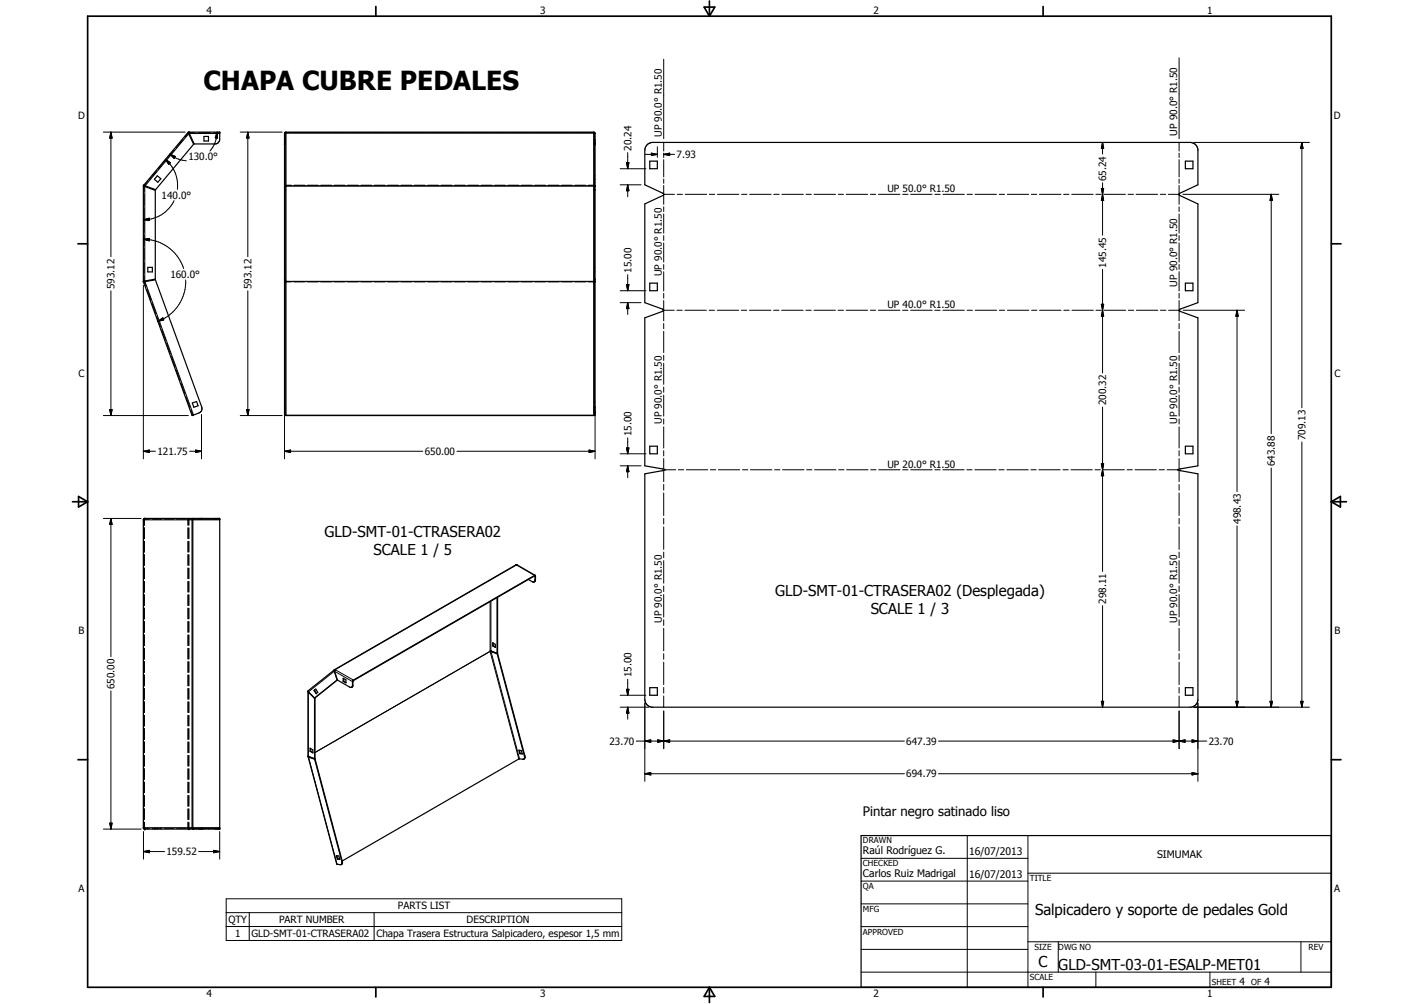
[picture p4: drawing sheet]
<svg xmlns="http://www.w3.org/2000/svg" width="594mm" height="420mm" viewBox="0 0 594 420" stroke-linecap="round" stroke-linejoin="round" font-family="sans-serif">
<g fill="none" stroke="#000" stroke-width=".51">
<path d="M78.6 55.5l13.4-.2-.1 3.7-.6 .8-1 .4h-9l-2.1-4.4M78.6 55.5l-18.4 22M78.6 55.5l.2 .3M78.6 55.5l.3 .2M78.8 55.8h.1M78.9 55.8v.1M78.9 55.7h.1M78.9 55.7v.2M78.9 55.9l2.2 4.5-16 19-4.5-1.7M79.1 55.5l-.2 .2M79.1 55.5l.1 .1M79.2 55.4v.4"/>
<path d="M79.2 55.3l-.1 .2M79.2 55.6v.2M85.4 57.1h1.9v1.9h-1.9zM119.4 55.9v117.8M119.5 55.9l-.1 .1M119.8 55.5l-.3 .4M119.8 55.5l-.4 .4M119.8 55.5h128.7M248.5 55.5v.2M248.5 55.5l.1 .1M248.5 55.7h.1M248.6 55.6l.2 .2"/>
<path d="M248.6 55.7l.1 .1M248.7 55.8l.1 .1M248.8 55.8v117.9M60 77.9h.3M60 77.9v39.8M60.1 77.9h.1M60.1 77.9v.1M60.1 78h.4M60.2 77.5l.4 .2M60.2 77.5l-.2 .4M60.2 77.5l.2 .2M60.3 77.9l.2 .1"/>
<path d="M60.3 78h.1M60.4 77.8l-.1 .1M60.5 78l4.5 1.7v37.1l-4.9 .8M60.6 77.7l-.2 .1M65.9 73.6l1.4 1.2-1.2 1.4-1.5-1.1zM119.1 60.2h.3M119.1 79.7h.3M119.1 60.4h.3M119.1 79.4h.3M119.5 77.7l.3 .2M119.5 77.7l-.1 .1M119.5 78l-.1 .1"/>
<path d="M119.8 77.9h-.4M119.8 77.9l-.3 .1M248.5 77.9h.3M248.5 77.9l.2 .1M248.7 77.7l-.2 .2M248.7 78h.1M248.7 77.7h.1M248.8 60.2h.3M248.8 79.7h.3M248.8 60.4h.3M248.8 79.4h.3M270.9 60.6l2-1h225.7a3.4 3.4 0 0 1 2.9 2.9v14.8l-7.6 3.6-.3 .4 .3 .5 7.6 3.5v41.4l-7.4 2.7-.3 .4 .3 .5 7.4 2.7v61.9l-8.4 1.6v.2l1.1 .3 7.3 1.3v94.8a3.2 3.2 0 0 1-2.9 2.9h-225.7a3.4 3.4 0 0 1-2.9-3.3v-94.4l8.4-1.6v-.2l-1.1-.3-7.3-1.3v-61.9l7.4-2.7 .3-.4-.3-.5-7.4-2.7v-41.4l7.9-3.9-.3-.5-7.6-3.6v-14.4l.2-1.3z"/>
<path d="M272 67.4h3.2v3.2h-3.2zM496.3 67.4h3.1v3.2h-3.1zM60 117.7h.3M60 117.7l.1 .2M60.1 117.7h.1M60.1 117.9v.1M60.1 117.6v.1M60.3 117.7l.1 .2M60.3 117.6v.1M60.4 117.9h.3M60.4 117.9h-.3M60.4 117.9l-.3 .1"/>
<path d="M60.7 117.9l4.4-.8 19.3 53.2a1.96 1.96 0 0 1-1.2 2.5l-2.8 1.1-20.3-56M60.7 117.9h-.1M61.9 111.9h1.9v1.9h-1.9zM119.1 117.1h.3M119.1 116.8h.3M119.4 117.7h.4M119.4 117.6h.1M119.5 117.6l.3 .1M119.8 117.7l-.4 .2M248.5 117.7l.3 .2M248.5 117.7h.2M248.8 117.1h.3"/>
<path d="M248.8 117.7h-.3M248.8 117.6h-.1M248.8 116.8h.3M272 118.5h3.2v3.2h-3.2zM496.3 118.5h3.1v3.2h-3.1zM80.5 168.7l1.8-.7 .6 1.8-1.8 .6zM119.2 173.7v.1M119.4 173.7h.1M119.5 173.7h129.2M119.5 173.7l.1 .1M248.7 173.7h.1M249.1 173.7l-129.9 .1"/>
<path d="M249.1 173.7v-117.8l-.2-.5-129.4-.1-.4 .6 .1 117.8M249.1 173.7h.1M272 186.7h3.2v3.2h-3.2zM496.3 186.7h3.1v3.2h-3.1zM60 217.6v128.8M60.1 217.3l-.1 .3M60.1 217.3v.1M60.2 217.1l-.2 .5M60.2 217.2l-.1 .1M60.2 217.1v.1M60.4 217l-.2 .1M60.5 217h31.5v130l-31.6-.1"/>
<path d="M60.5 217h-.2M60.6 217h-.2M80.8 217l-.4 .6v128.8l.6 .6M84.6 217v.3M92 217.3l-11.3 .1v129.1l11.3 .1M208.1 250.1v23.3M208.3 250v23.3l-.2 .1M221.2 242.5l2 1.1 .6-.3M223.8 243.4l-.2 .1M223.9 240.7l-76 43.9-.3 .6-.2 2.2M223.9 241l-76 43.9-.4 2.5M223.9 240.7h.1"/>
<path d="M223.9 241h.1M224 241l-.2 2.3M224 240.7l.1 .1M224.1 240.8l-7.6-4.4h-.5l-75.9 43.8M224.1 240.8l.1 1.8-.4 .8M205.2 272.5l.1 .1M205.2 272.5h.5M205.2 272.5l.3-.1 2.6 1M205.4 272.6l.2 .1M205.4 272.4v.1M205.6 272.7l2.5 .9M205.7 272.5l2.6 1"/>
<path d="M205.7 272.5l-.1 .2M206.3 269l1.1 .7v1.2l-1.1-.6zM206.5 270.2l.9 .6M206.5 270.2l-.2 .1M206.5 269.1v1.1M208.1 273.6l11.5 43.1-.2 .9M208.3 273.5l11.4 42.8 .1 .8-.4 .5-2.1-.1M208.3 273.5l-.2 .1M128.9 289.4l.2 .3M128.9 289.4l.1 27.1M129.1 289.2l-.2 .2M129.1 289.7l2.6 2.6"/>
<path d="M129.2 289.6l-.1 .1M131.6 288.9l.9 1.3M131.6 288.9l-.1 .1M131.7 292.1l9.6-7.6zM131.9 292.1l-.2 25.4v-25.2M131.9 292.1l-.2 .2M132.2 288.4l.8 1.3-.7 .6-.8-1.3M132.2 288.4l-.6 .5M132.2 288.4l-.7 .6M139.9 280.9l1.2 3.7M140 280.3l-.1 .6M140 280.3l-10.9 8.8 .1 .4 2.7 2.6"/>
<path d="M140.1 280.8l-.2 .1M140.1 280.2l.1 .2M140.2 280.2l-.1 .7 1.2 3.7 5.3 3.1 .7-.1M140.2 280.2l-.2 .1M140.2 280.5l-.1 .1M143.7 283.8l1.1 .7v1.3l-1.1-.7zM143.9 283.9v1.1M143.9 285l-.2 .1M143.9 285l.9 .6M147.4 287.4l-.1 .2M147.5 287.4l-.3 .3M272 287.8h3.2v3.2h-3.2z"/>
<path d="M496.3 287.8h3.1v3.2h-3.1zM129 316.6l.2 .2M129 316.7l12 44.9M129 316.5l2.9 1.1M129 316.5h.1M129 316.5v.1M129.2 316.8l2.5 1M129.2 316.6l.1 .1M129.3 316.7l-.1 .1M129.8 313.1l1.2 .7v1.3l-1.2-.7zM130 314.3l1 .6M130 314.3l-.2 .1"/>
<path d="M130 313.2v1.1M131.7 317.8l11.4 42.8v.9l-.3 .3-1.8-.2M131.9 317.6l11.5 43.1-.1 .7-.4 .4M131.9 317.6l-.2 .2M217.2 313.9l1.1 .2 .3 1.5-1-.2zM217.2 317.6l-73.9 42.7M217.3 317.5l-.1 .1M217.5 314l.3 1.3M217.8 315.3l.8 .1M217.8 315.3l-.2 .1M60 346.4l.2 .3M60 346.4l.2 .4"/>
<path d="M60.2 346.7v.1M60.2 346.8l.2 .1M60.2 346.8l.4 .2M60.4 346.8v.1M84.6 346.6v.4M140.8 358.1l1.1 .1 .3 1.5-1-.2zM141 358.1l.4 1.3M141.4 359.4l-.2 .1M141.4 359.4l.8 .1M360.5 349.7h196.9v63.5h-196.9zM141 361.6h.1"/>
</g>
<g fill="none" stroke="#000" stroke-width=".42">
<path d="M277.9 24.8v33.2M493.6 24.2v33.8M43.3 55.3h34.2M46.4 55.3l.5 2.5h-1zM46.4 55.3v52.1M76.7 58.3l-3 3.5M78.9 55.7l-1.5 1.7M79 56l-18.3 21.8M79.1 55.5h2.6M79.3 55.9h12.7M83 55.5h5.1M89.4 55.5h2.6"/>
<path d="M90.9 55.3l.2 2.5-1-.1zM90.9 55.3a12.3 12.3 0 0 1-3 7.9M100.6 55.3h17.5M103.8 55.3l.5 2.5h-1.1zM103.8 55.3v52.1M119.1 57.1h.3M119.1 59h.3M119.1 58.3h.3M119.1 55.9h.3M119.2 55.8l.2 .2M119.2 55.8h.1M119.8 55.3v.2"/>
<path d="M119.8 55.7h128.7v22h-128.7zM122 55.5h-2.5M123.1 55.5h4.5M128.7 55.5h4.5M134.3 55.5h4.5M139.9 55.5h4.5M145.5 55.5h4.5M151.1 55.5h4.5M156.7 55.5h4.5M162.3 55.5h4.5M167.9 55.5h4.5M173.5 55.5h4.5"/>
<path d="M179.1 55.5h4.5M184.7 55.5h4.5M190.3 55.5h4.5M195.9 55.5h4.5M201.5 55.5h4.4M207.1 55.5h4.5M212.7 55.5h4.5M218.3 55.5h4.5M223.9 55.5h4.5M229.5 55.5h4.5M235.1 55.5h4.5M240.7 55.5h4.4"/>
<path d="M246.3 55.5h2.4M248.5 55.3v.2M248.7 55.5h.1M248.8 57.1h.3M248.8 59h.3M248.8 58.3h.3M248.8 55.9h.3M249 55.8l.1 .1M249.1 55.9l-.3 .1M277.9 59.6v3.6M461.6 59.6l.5 2.5h-1zM461.6 59.6v4.9"/>
<path d="M493.6 59.6v3.6M499.8 59.6h48.4M545 59.6l.5 2.5h-1zM545 59.6v111M60.3 77.9v2.3M60.6 78.1v39.5M61.9 75.9l-1.5 1.8M65.6 71.5l-3 3.6M69.3 66.7l2.1 1.4-.8 .7zM69.3 67.1l-3 3.6M69.3 66.7a14.4 14.4 0 0 1 5 12.5M71.1 64.5l2.3 1-.5 .8z"/>
<path d="M71.1 64.5l2.8 1.8 4.1 1M73 62.7l-3 3.6M119.1 76.2h.3M119.1 74.8h.3M119.1 75.1h.3M119.1 73.6h.3M119.2 78l.2 .1M119.2 78h.1M119.3 77.6l-.2 .2h.3M119.4 77.9l-.1 .1M119.5 77.5h2.5M119.8 77.9h128.7v39.8h-128.7z"/>
<path d="M123.1 77.5h4.5M128.7 77.5h4.5M134.3 77.5h4.5M139.9 77.5h4.5M145.5 77.5h4.5M151.1 77.5h4.5M156.7 77.5h4.5M162.3 77.5h4.5M167.9 77.5h4.5M173.5 77.5h4.5M179.1 77.5h4.5M184.7 77.5h4.5"/>
<path d="M190.3 77.5h4.5M195.9 77.5h4.5M201.5 77.5h4.4M207.1 77.5h4.5M212.7 77.5h4.5M218.3 77.5h4.5M223.9 77.5h4.5M229.5 77.5h4.5M235.1 77.5h4.5M240.7 77.5h4.4M246.3 77.5h2.4M248.8 76.2h.3"/>
<path d="M248.8 74.8h.3M248.8 75.1h.3M248.8 73.6h.3M248.8 77.9l.3 .2h-.3M248.8 77.8h.3M249 77.6l.1 .1M249.1 77.7v.1M259.6 77.3h8.8M259.6 70.6h10.8M262.3 68.1h1l-.5 2.5zM262.8 77.3l.5 2.5h-1zM262.8 63.9v6.7"/>
<path d="M262.8 77.3v5M270.2 64.6h5M272.7 64.1l2.5 .5-2.5 .5zM275.2 61.4v4.4M277.9 64.6l2.5-.5v1zM277.9 64.1v1.8M277.9 66.8v7.2M277.9 74.9v1.8M277.9 77.6v3.6M277.9 64.6h4.5M461.1 78.9h1l-.5 2.4zM461.6 76.5v21.9"/>
<path d="M493.6 64.1v1.8M493.6 66.8v7.2M493.6 74.9v1.8M493.6 77.6v3.6M60 92l2.5-.7 .1 1zM60.3 81.3v4.6M60.3 87v4.6M60.3 92.7v4.5M60.3 98.4v4.5M72.9 84a14.3 14.3 0 0 1-10.4 7.8l-2.5 .2M277.9 81.4v4.1M277.9 86.5v2"/>
<path d="M277.9 89.5v8.1M277.9 98.6v2M277.9 81.3h4.5M283.5 81.3h2.2M286.8 81.3h9.1M297 81.3h2.2M300.3 81.3h9M310.5 81.3h2.2M313.9 81.3h8.9M323.9 81.3h2.3M327.3 81.3h9M337.4 81.3h2.3"/>
<path d="M340.8 81.3h9M350.9 81.3h2.2M354.3 81.3h9M364.4 81.3h2.2M367.8 81.3h9M377.9 81.3h2.2M381.2 81.3h9M391.4 81.3h2.2M394.8 81.3h8.9M404.9 81.3h2.2M408.2 81.3h9M418.3 81.3h2.3"/>
<path d="M421.7 81.3h9M431.8 81.3h2.3M435.2 81.3h9M445.3 81.3h2.2M448.7 81.3h9M458.8 81.3h2.2M461.6 81.3l.5 2.6h-1zM462.1 81.3h9.1M472.3 81.3h2.2M475.6 81.3h9M485.8 81.3h2.2M489.2 81.3h4.4"/>
<path d="M493.6 81.4v4.1M493.6 86.5v2M493.6 89.5v8.1M493.6 98.6v2M495.2 81.3h40.2M532.2 81.3l.5 2.6h-1zM532.2 81.3v100.2M60 100.1l2.6-.3-.1 1zM60 119.3v72.7M60 100.1a17.7 17.7 0 0 1 16.9 12.3M60.3 104.1v4.5M60.3 109.8v4.5"/>
<path d="M60.3 115.4v2.3M60.4 117.9l.8 2.2M60.7 117.9l20.3 55.8M77.7 117.1a17.7 17.7 0 0 1-11.6 17.4M119.1 113.8h.3M119.1 111.9h.3M119.1 117.6h.3h-.2M119.4 117.9h-.3h.2M119.5 117.9h2.5M123.1 117.9h4.5M128.7 117.9h4.5M134.3 117.9h4.5"/>
<path d="M139.9 117.9h4.5M145.5 117.9h4.5M151.1 117.9h4.5M156.7 117.9h4.5M162.3 117.9h4.5M167.9 117.9h4.5M173.5 117.9h4.5M179.1 117.9h4.5M184.7 117.9h4.5M190.3 117.9h4.5M195.9 117.9h4.5M201.5 117.9h4.4"/>
<path d="M207.1 117.9h4.5M212.7 117.9h4.5M218.3 117.9h4.5M223.9 117.9h4.5M229.5 117.9h4.5M235.1 117.9h4.5M240.7 117.9h4.4M246.3 117.9h2.4M248.8 113.8h.3M248.8 111.9h.3M248.8 117.9h.3M248.8 117.7l.3-.1z"/>
<path d="M249 117.9h.1M249.1 117.9h-.1M249.1 117.9h.1M262.3 119.1h1l-.5 2.6zM262.8 114.9v6.8M277.9 101.6v8.1M277.9 110.7v2M277.9 113.7v8.1M461.6 112.7v43.4M493.6 101.6v8.1M493.6 110.7v2M493.6 113.7v8.1"/>
<path d="M46.4 121.7v52.2M61.6 121.2l1.6 4.4M63.6 126.8l1.6 4.4M65.7 132.4l1.6 4.5M66.1 134.5l2.1-1.5 .4 .9zM67.7 138l1.6 4.5M103.8 121.7v52.2M259.6 126.7h8.8M259.6 121.7h10.8M262.8 126.7l.5 2.5h-1zM262.8 126.7v4.9M277.7 129.8h4.6"/>
<path d="M277.9 122.8v2M277.9 125.8v8.5M277.9 135.4v2.2M277.9 138.7v8.9M283.4 129.8h2.2M286.8 129.8h8.9M296.9 129.8h2.2M300.3 129.8h9M310.4 129.8h2.2M313.8 129.8h8.9M323.9 129.8h2.2M327.2 129.8h9"/>
<path d="M337.4 129.8h2.2M340.8 129.8h9M350.9 129.8h2.2M354.2 129.8h9.1M364.4 129.8h2.2M367.7 129.8h9.1M377.9 129.8h2.2M381.2 129.8h9.1M391.4 129.8h2.2M394.8 129.8h8.9M404.9 129.8h2.2M408.3 129.8h9"/>
<path d="M418.4 129.8h2.2M421.8 129.8h8.9M431.9 129.8h2.2M435.2 129.8h9M445.4 129.8h2.2M448.8 129.8h8.9M458.8 129.8h2.3M461.1 127.3h1l-.5 2.5zM461.6 129.8l.5 2.5h-1zM462.2 129.8h9M472.4 129.8h2.2M475.7 129.8h9.1"/>
<path d="M485.9 129.8h2.2M489.2 129.8h4.6M493.6 122.8v2M493.6 125.8v8.5M493.6 135.4v2.2M493.6 138.7v8.9M495.4 129.8h25.7M517.9 129.8l.5 2.5h-1zM517.9 129.8v75.9M69.7 143.6l1.7 4.4M71.7 149.1l1.7 4.6M73.8 154.8l1.6 4.5"/>
<path d="M277.9 148.7v2.2M277.9 152v8.9M493.6 148.7v2.2M493.6 152v8.9M43.3 173.9h35.6M45.9 171.4h1l-.5 2.5zM75.8 160.4l1.7 4.4M77.8 165.9l1.7 4.5M79.9 171.6l.8 2.2M84.4 173.4v18.6M100.6 173.9h17.5M103.2 171.4h1.1l-.5 2.5z"/>
<path d="M119.1 168h.3M119.1 169.8h.3M119.1 170.4h.3M119.1 168.7h.3M119.1 172.8h.3M119.1 170.3h.3M119.1 173.7h.3M119.1 171.9v20.1M119.8 173.9v-56h128.7v56M248.8 168h.3M248.8 169.8h.3M248.8 170.4h.3"/>
<path d="M248.8 168.7h.3M248.8 172.8h.3M248.8 170.3h.3M248.8 173.7h.3M249.1 171.9v20.1M277.9 162v2.2M277.9 165.3v8.9M277.9 175.3v2.2M277.9 178.6v8.9M461.6 170.3v68.8M493.6 162v2.2M493.6 165.3v8.9"/>
<path d="M493.6 175.3v2.2M493.6 178.6v8.9M60 188.8l2.5-.5v1.1zM60 188.8h5.1M79.4 188.8h5M81.9 188.3l2.5 .5-2.5 .6zM119.1 188.8l2.6-.5v1.1zM119.1 188.8h57.9M191.3 188.8h57.8M246.6 188.3l2.5 .5-2.5 .6zM259.6 194.9h8.8M259.6 189.9h10.8"/>
<path d="M262.3 187.5h1l-.5 2.4zM262.8 194.9l.5 2.5h-1zM262.8 183.2v6.7M262.8 194.9v5M277.9 188.6v2.2M277.9 191.9v4.4M277.9 196.8v4.8M278.4 196.6h4.5M284 196.6h2.3M287.4 196.6h8.9M297.4 196.6h2.3M300.8 196.6h8.9"/>
<path d="M310.8 196.6h2.3M314.2 196.6h9M324.3 196.6h2.2M327.6 196.6h9M337.7 196.6h2.2M341 196.6h9M351.1 196.6h2.2M354.5 196.6h8.9M364.5 196.6h2.2M367.9 196.6h8.9M377.9 196.6h2.2M381.3 196.6h8.9"/>
<path d="M391.4 196.6h2.2M394.7 196.6h8.9M404.7 196.6h2.3M408.1 196.6h9M418.2 196.6h2.2M421.5 196.6h9M431.6 196.6h2.2M434.9 196.6h9M445 196.6h2.2M448.3 196.6h9M458.4 196.6h2.3M461.1 194.1h1l-.5 2.5z"/>
<path d="M461.6 196.6l.5 2.5h-1zM461.8 196.6h8.9M471.8 196.6h2.3M475.2 196.6h8.9M485.3 196.6h2.2M488.6 196.6h4.5M493.6 188.6v2.2M493.6 191.9v4.4M493.6 196.8v4.8M532.2 195.8v100.2M545 185v111M43.3 217h15.8"/>
<path d="M46.4 217l.5 2.5h-1zM46.4 217v57.8M60.2 217.3v2.5M60.2 217.3v.1M60.4 217.4l-.1 2.4M60.4 217.4v2.4M60.4 217.4v.2M60.6 217h.1M60.6 217.2v.1M60.6 217.3h2.1M60.6 217h-.2M60.7 217.2l-.1 .1"/>
<path d="M61.9 217h.1M61.9 217.2v.1M63.8 217h.1M63.8 217.2l4 .1M64.6 217h.1M64.6 217.2v.1M65 217h.1M65 217.2v.1M65.1 217h.1M65.1 217.2v.1M65.9 217h.1M65.9 217.2v.1"/>
<path d="M66.1 217h.1M66.1 217.2v.1M67.3 217h.1M67.3 217.2v.1M68.8 217.3h4.1M73.9 217.3h4.1M78.6 217.3v2.5M78.8 217h.2M78.8 217v.1M78.9 217.4v2.4M79 217.2v.1M79 217.3h-.1"/>
<path d="M79.1 217.4v2.4M79.2 217.3l-.1 .1M79.2 217.5l-.1 .1M79.2 217v.3M79.2 217h.1M79.2 217v.1M80.5 217h.1M80.5 217.2v.1M81.1 217l-.1 .3h-2M81.1 217h.1M81.1 217.2v.1M81.3 217h.1"/>
<path d="M81.3 217.2v.1M82.3 217h.1M82.3 217.2v.1M82.9 217h.1M82.9 217.2v.1M83.2 217v.3M84.4 217h.1M84.4 217.2v.1M85.4 217h.1M85.4 217.2v.1M87.3 217h.1M87.3 217.2v.1"/>
<path d="M90 217v.3M92 217.6h-31.9v128.8h31.9M277.9 202.7v2.4M277.9 206.3v9.4M277.9 216.9v2.4M493.6 202.7v2.4M493.6 206.3v9.4M493.6 216.9v2.4M60.2 220.9v4.5M60.2 226.5v4.5M60.2 232.1v4.5M60.2 237.7v4.5"/>
<path d="M60.3 220.9v4.5M60.3 226.5v4.5M60.3 232.1v4.5M60.3 237.7v4.5M60.4 220.9v4.5M60.4 226.5v4.5M60.4 232.1v4.5M60.4 237.7v4.5M78.6 220.9v4.5M78.6 226.5v4.5M78.6 232.1v4.5M78.6 237.7v4.5"/>
<path d="M78.9 220.9v4.5M78.9 226.5v4.5M78.9 232.1v4.5M78.9 237.7v4.5M79.1 220.9v4.5M79.1 226.5v4.5M79.1 232.1v4.5M79.1 237.7v4.5M277.9 220.5v9.4M277.9 231.1v2.3M277.9 234.6v9.5M493.6 220.5v9.4"/>
<path d="M493.6 231.1v2.3M493.6 234.6v9.5M517.9 220v76M60.2 243.3v4.5M60.2 248.9v4.5M60.2 254.5v4.5M60.3 243.3v4.5M60.3 248.9v4.5M60.3 254.5v4.5M60.4 243.3v4.5M60.4 248.9v4.5M60.4 254.5v4.5"/>
<path d="M78.6 243.3v4.5M78.6 248.9v4.5M78.6 254.5v4.5M78.9 243.3v4.5M78.9 248.9v4.5M78.9 254.5v4.5M79.1 243.3v4.5M79.1 248.9v4.5M79.1 254.5v4.5M205.2 251.8v20.7l-73.3 42.4M205.5 251.6v20.8M224.2 242.6l-.2 .1"/>
<path d="M224.2 241l-8-4.6-75.9 43.8 7.6 4.6M277.9 245.2v2.4M277.9 248.8v9.4M277.9 259.4v2.3M461.6 253.4v42.6M493.6 245.2v2.4M493.6 248.8v9.4M493.6 259.4v2.3M60.2 260.1v4.5M60.2 265.7v4.5M60.2 271.3v4.5M60.2 276.9v4.5"/>
<path d="M60.3 260.1v4.5M60.3 265.7v4.5M60.3 271.3v4.5M60.3 276.9v4.5M60.4 260.1v4.5M60.4 265.7v4.5M60.4 271.3v4.5M60.4 276.9v4.5M78.6 260.1v4.5M78.6 265.7v4.5M78.6 271.3v4.5M78.6 276.9v4.5"/>
<path d="M78.9 260.1v4.5M78.9 265.7v4.5M78.9 271.3v4.5M78.9 276.9v4.5M79.1 260.1v4.5M79.1 265.7v4.5M79.1 271.3v4.5M79.1 276.9v4.5M205.6 272.7l11.9 44.8M277.9 262.9v9.5M277.9 273.6v2.3M277.9 277.1v9.4"/>
<path d="M493.6 262.9v9.5M493.6 273.6v2.3M493.6 277.1v9.4M46.4 289.1v57.9M60.2 282.5v4.5M60.2 288.1v4.5M60.2 293.7v4.5M60.2 299.3v4.5M60.3 282.5v4.5M60.3 288.1v4.5M60.3 293.7v4.5M60.3 299.3v4.5"/>
<path d="M60.4 282.5v4.5M60.4 288.1v4.5M60.4 293.7v4.5M60.4 299.3v4.5M78.6 282.5v4.5M78.6 288.1v4.5M78.6 293.7v4.5M78.6 299.3v4.5M78.9 282.5v4.5M78.9 288.1v4.5M78.9 293.7v4.5M78.9 299.3v4.5"/>
<path d="M79.1 282.5v4.5M79.1 288.1v4.5M79.1 293.7v4.5M79.1 299.3v4.5M129.1 289.7v26.9M139.9 280.9l-10.7 8.6M140.1 280.9l7.6 4.2M140.2 280.5h.1M147.7 286.8l-.1 .1M259.6 296h12.1M259.6 291h10.8M262.3 288.5h1l-.5 2.5z"/>
<path d="M262.8 296l.5 2.4h-1zM262.8 284.3v6.7M262.8 296v5M270 294.3v32.7M277.9 287.7v2.4M277.9 291.3v4.7M277.9 297.6v15.7M461.1 293.5h1l-.5 2.5zM493.6 287.7v2.4M493.6 291.3v4.7M493.6 297.6v15.7M499.8 296h48.4"/>
<path d="M501.5 294.3v32.7M517.4 293.5h1l-.5 2.5zM531.7 293.5h1l-.5 2.5zM544.5 293.5h1l-.5 2.5zM60.2 304.9v4.5M60.2 310.5v4.5M60.2 316.1v4.5M60.3 304.9v4.5M60.3 310.5v4.5M60.3 316.1v4.5M60.4 304.9v4.5M60.4 310.5v4.5"/>
<path d="M60.4 316.1v4.5M78.6 304.9v4.5M78.6 310.5v4.5M78.6 316.1v4.5M78.9 304.9v4.5M78.9 310.5v4.5M78.9 316.1v4.5M79.1 304.9v4.5M79.1 310.5v4.5M79.1 316.1v4.5M129.2 316.8l11.9 44.9M129.3 316.7h.1"/>
<path d="M131.9 315l73.3-42.4 12 45M219.7 316.3l-.2 .1M266.4 310.1h112.2M270 310.1l2.5-.5v1zM275.4 309.6l2.5 .5-2.5 .5zM275.4 309.6l5 1v-1l-5 1zM277.9 310.1l2.5-.5v1zM392.9 310.1h112.3M491.1 309.6l2.5 .5-2.5 .5zM491.1 309.6l5 1v-1l-5 1zM493.6 310.1l2.5-.5v1zM499.1 309.6l2.4 .5-2.4 .5z"/>
<path d="M60.2 321.7v4.5M60.2 327.3v4.5M60.2 332.9v4.5M60.2 338.5v4.5M60.3 321.7v4.5M60.3 327.3v4.5M60.3 332.9v4.5M60.3 338.5v4.5M60.4 321.7v4.5M60.4 327.3v4.5M60.4 332.9v4.5M60.4 338.5v4.5"/>
<path d="M78.6 321.7v4.5M78.6 327.3v4.5M78.6 332.9v4.5M78.6 338.5v4.5M78.9 321.7v4.5M78.9 327.3v4.5M78.9 332.9v4.5M78.9 338.5v4.5M79.1 321.7v4.5M79.1 327.3v4.5M79.1 332.9v4.5M79.1 338.5v4.5"/>
<path d="M270 323.8l2.5-.5v1zM270 323.8h108.6M392.9 323.8h108.6M499.1 323.3l2.4 .5-2.4 .5zM43.3 347h15.8M45.9 344.5h1l-.5 2.5zM60.1 356.4l2.5-.5v1zM60.1 348v11.5M60.1 356.4h8.8M60.2 344.1v2.5M60.3 344.1l.1 2.4v-2.4M60.4 346.4l.1 .1"/>
<path d="M60.4 346.9h.1M60.5 346.6h2.2M60.5 346.9l.1 .1M60.6 346.6v.4M60.7 346.6l-.1 .4M61.9 346.6v.4M64.6 346.6v.4M65 346.6v.4M65.1 346.6v.4M65.9 346.6v.4M66.1 346.6v.4M67.3 346.6v.4"/>
<path d="M67.8 346.6h-4v.4M68.8 346.6h4.1M73.9 346.6h4.1M78.6 344.1v2.5M78.8 346.8l.1 .1M78.9 344.1v2.4M78.9 346.6h2.2l-.1 .4M79 346.6l-.1 .3M79.1 344.1v2.4M79.1 346.5l.1 .1M79.1 346.4l.1 .1M79.2 346.8h.1"/>
<path d="M79.2 346.6l.1 .4M79.2 347h.1M80.5 346.6v.4M81.1 346.6v.4M81.3 346.6v.4M82.3 346.6v.4M82.9 346.6v.4M83.2 356.4h8.8M83.2 346.6v.4M84.4 346.6v.4M85.4 346.6v.4M87.3 346.6v.4"/>
<path d="M89.4 355.9l2.6 .5-2.6 .5zM90 346.6v.4M92 348v11.5M360.5 359.2h69.9M405 349.7v63.5M430.4 349.7v63.5M94.7 376.1h165.6v17.5h-165.6zM143.3 360.4l-.2 .2M360.5 368.7h69.9M360.5 378.2h69.9M430.4 365.4h127M94.7 381.9h165.6"/>
<path d="M94.7 387.7h165.6M104.3 381.9v11.7M156.6 381.9v11.7M360.5 387.8h69.9M360.5 397.3h69.9M430.4 394.1h127M443.1 394.1v12.7M544.7 394.1v12.7M360.5 406.8h196.9M458.8 406.8v6.4M506.6 406.8v6.4"/>
</g>
<g fill="#000">
<circle cx="78.6" cy="55.5" r=".25"/>
<circle cx="79.1" cy="55.3" r=".25"/>
<circle cx="92" cy="55.3" r=".25"/>
<circle cx="60.2" cy="77.5" r=".25"/>
<circle cx="119.1" cy="60.2" r=".25"/>
<circle cx="119.4" cy="60.2" r=".25"/>
<circle cx="119.5" cy="77.5" r=".18"/>
<circle cx="248.7" cy="77.5" r=".18"/>
<circle cx="248.8" cy="60.2" r=".25"/>
<circle cx="249" cy="77.6" r=".18"/>
<circle cx="249" cy="78" r=".18"/>
<circle cx="249.1" cy="60.2" r=".25"/>
<circle cx="60.1" cy="117.9" r=".25"/>
<circle cx="60.4" cy="117.9" r=".25"/>
<circle cx="119.2" cy="117.9" r=".18"/>
<circle cx="119.2" cy="117.6" r=".18"/>
<circle cx="248.8" cy="117.6" r=".25"/>
<circle cx="248.8" cy="117.9" r=".25"/>
<circle cx="249" cy="117.9" r=".18"/>
<circle cx="249" cy="117.6" r=".18"/>
<circle cx="60.1" cy="217.6" r=".25"/>
<circle cx="60.4" cy="217.4" r=".18"/>
<circle cx="60.5" cy="217.3" r=".18"/>
<circle cx="60.6" cy="217" r=".25"/>
<circle cx="78.9" cy="217.4" r=".18"/>
<circle cx="60.1" cy="346.4" r=".25"/>
<circle cx="60.5" cy="346.6" r=".18"/>
<circle cx="60.6" cy="347" r=".25"/>
<circle cx="78.8" cy="346.8" r=".18"/>
<circle cx="78.9" cy="346.5" r=".18"/>
<circle cx="79.2" cy="346.8" r=".18"/>
<circle cx="92" cy="346.6" r=".25"/>
</g>
<g fill="none" stroke="#000" stroke-width=".71">
<path d="M36.7 6.8h520.7v406.4h-520.7zM157.3 2.7v4.1M294.8 3h4.4l-2.2 3.8zM297 .4v6.4M436.7 2.7v4.1M32.6 102h4.1M557.4 102h4M30.3 210h6.4M32.9 207.8l3.8 2.2-3.8 2.2zM557.4 210h6.3M557.4 210l3.8-2.2v4.4zM32.6 317.9h4.1"/>
<path d="M557.4 317.9h4M157.3 413.2v4M297 413.2v6.3M297 413.2l2.2 3.8h-4.4zM436.7 413.2v4"/>
</g>
<g fill="#000">
<path d="M46.4 55.3l.5 2.5h-1zM90.9 55.3l.2 2.5-1-.1zM103.8 55.3l.5 2.5h-1.1zM69.3 66.7l2.1 1.4-.8 .7zM71.1 64.5l2.3 1-.5 .8zM262.3 68.1h1l-.5 2.5zM262.8 77.3l.5 2.5h-1zM272.7 64.1l2.5 .5-2.5 .5zM277.9 64.6l2.5-.5v1zM461.1 78.9h1l-.5 2.4zM461.6 59.6l.5 2.5h-1zM545 59.6l.5 2.5h-1z"/>
<path d="M60 92l2.5-.7 .1 1zM60 100.1l2.6-.3-.1 1zM461.6 81.3l.5 2.6h-1zM532.2 81.3l.5 2.6h-1zM262.3 119.1h1l-.5 2.6zM66.1 134.5l2.1-1.5 .4 .9zM262.8 126.7l.5 2.5h-1zM461.1 127.3h1l-.5 2.5zM461.6 129.8l.5 2.5h-1zM517.9 129.8l.5 2.5h-1zM45.9 171.4h1l-.5 2.5zM103.2 171.4h1.1l-.5 2.5z"/>
<path d="M60 188.8l2.5-.5v1.1zM81.9 188.3l2.5 .5-2.5 .6zM119.1 188.8l2.6-.5v1.1zM246.6 188.3l2.5 .5-2.5 .6zM262.3 187.5h1l-.5 2.4zM262.8 194.9l.5 2.5h-1zM461.1 194.1h1l-.5 2.5zM461.6 196.6l.5 2.5h-1zM46.4 217l.5 2.5h-1zM262.3 288.5h1l-.5 2.5zM262.8 296l.5 2.4h-1zM461.1 293.5h1l-.5 2.5z"/>
<path d="M517.4 293.5h1l-.5 2.5zM531.7 293.5h1l-.5 2.5zM544.5 293.5h1l-.5 2.5zM270 310.1l2.5-.5v1zM275.4 309.6l2.5 .5-2.5 .5zM277.9 310.1l2.5-.5v1zM491.1 309.6l2.5 .5-2.5 .5zM493.6 310.1l2.5-.5v1zM499.1 309.6l2.4 .5-2.4 .5zM270 323.8l2.5-.5v1zM499.1 323.3l2.4 .5-2.4 .5zM45.9 344.5h1l-.5 2.5z"/>
<path d="M60.1 356.4l2.5-.5v1zM89.4 355.9l2.6 .5-2.6 .5z"/>
</g>
<text font-size="11" x="85.2" y="37.5">CHAPA CUBRE PEDALES</text>
<g font-size="6.3">
<text x="135.8" y="224.6">GLD-SMT-01-CTRASERA02</text>
<text x="156.4" y="232.1">SCALE 1 / 5</text>
<text x="324.5" y="249.5">GLD-SMT-01-CTRASERA02 (Desplegada)</text>
<text x="364.5" y="257">SCALE 1 / 3</text>
<text x="433.3" y="382.7">Salpicadero y soporte de pedales Gold</text>
<text x="434.8" y="404.8">C</text>
<text x="443.1" y="406">GLD-SMT-03-01-ESALP-MET01</text>
</g>
<text font-size="5.5" x="361.3" y="341.6">Pintar negro satinado liso</text>
<g font-size="4.4">
<text x="361.3" y="357.5">Raúl Rodríguez G.</text>
<text x="405.7" y="357.7">16/07/2013</text>
<text x="484.5" y="359.1">SIMUMAK</text>
<text x="361.3" y="367.1">Carlos Ruiz Madrigal</text>
<text x="405.7" y="367.2">16/07/2013</text>
</g>
<g font-size="4.2">
<text x="86.4" y="5.8">4</text>
<text x="226.1" y="5.8">3</text>
<text x="365.7" y="5.8">2</text>
<text x="505.4" y="5.8">1</text>
<text x="32.8" y="49.6">D</text>
<text x="558.5" y="49.6">D</text>
<text x="277" y="57.3" transform="rotate(-90 277 57.3)">UP 90.0° R1.50</text>
<text x="492.8" y="56.7" transform="rotate(-90 492.8 56.7)">UP 90.0° R1.50</text>
<text x="264.4" y="63.1" transform="rotate(-90 264.4 63.1)">20.24</text>
<text x="78.9" y="67.1">130.0°</text>
<text x="283.2" y="66.1">7.93</text>
<text x="463.1" y="75.7" transform="rotate(-90 463.1 75.7)">65.24</text>
<text x="67.6" y="83.1">140.0°</text>
<text x="371.5" y="80.5">UP 50.0° R1.50</text>
<text x="463.1" y="112" transform="rotate(-90 463.1 112)">145.45</text>
<text x="71.3" y="116.3">160.0°</text>
<text x="264.4" y="114.2" transform="rotate(-90 264.4 114.2)">15.00</text>
<text x="277" y="115.5" transform="rotate(-90 277 115.5)">UP 90.0° R1.50</text>
<text x="492.8" y="119.9" transform="rotate(-90 492.8 119.9)">UP 90.0° R1.50</text>
<text x="48" y="120.9" transform="rotate(-90 48 120.9)">593.12</text>
<text x="105.3" y="120.9" transform="rotate(-90 105.3 120.9)">593.12</text>
<text x="371.5" y="129">UP 40.0° R1.50</text>
<text x="32.9" y="157.6">C</text>
<text x="558.7" y="157.6">C</text>
<text x="463.1" y="169.6" transform="rotate(-90 463.1 169.6)">200.32</text>
<text x="277" y="177.4" transform="rotate(-90 277 177.4)">UP 90.0° R1.50</text>
<text x="492.8" y="177.4" transform="rotate(-90 492.8 177.4)">UP 90.0° R1.50</text>
<text x="264.4" y="182.5" transform="rotate(-90 264.4 182.5)">15.00</text>
<text x="546.5" y="184.2" transform="rotate(-90 546.5 184.2)">709.13</text>
<text x="65.9" y="190.4">121.75</text>
<text x="177.8" y="190.4">650.00</text>
<text x="371.5" y="195.7">UP 20.0° R1.50</text>
<text x="533.7" y="195" transform="rotate(-90 533.7 195)">643.88</text>
<text x="519.4" y="219.2" transform="rotate(-90 519.4 219.2)">498.43</text>
<text x="463.1" y="252.6" transform="rotate(-90 463.1 252.6)">298.11</text>
<text x="277" y="260.7" transform="rotate(-90 277 260.7)">UP 90.0° R1.50</text>
<text x="492.8" y="260.7" transform="rotate(-90 492.8 260.7)">UP 90.0° R1.50</text>
<text x="32.9" y="265.5">B</text>
<text x="558.7" y="265.5">B</text>
<text x="264.4" y="283.5" transform="rotate(-90 264.4 283.5)">15.00</text>
<text x="48" y="288.3" transform="rotate(-90 48 288.3)">650.00</text>
<text x="255.2" y="311.7">23.70</text>
<text x="379.4" y="311.7">647.39</text>
<text x="506" y="311.7">23.70</text>
<text x="379.4" y="325.3">694.79</text>
<text x="69.7" y="357.9">159.52</text>
<text x="32.9" y="373.4">A</text>
<text x="558.6" y="373.4">A</text>
<text x="166.6" y="380.6">PARTS LIST</text>
<text x="95.6" y="386.4">QTY</text>
<text x="116.8" y="386.4">PART NUMBER</text>
<text x="195.4" y="386.4">DESCRIPTION</text>
<text x="98.4" y="392.2">1</text>
<text x="105.2" y="392.2">GLD-SMT-01-CTRASERA02</text>
<text x="157.6" y="392.3">Chapa Trasera Estructura Salpicadero, espesor 1,5 mm</text>
<text x="518.9" y="412.3">4</text>
<text x="529.4" y="412.3">4</text>
<text x="86.4" y="417.2">4</text>
<text x="226.1" y="417.2">3</text>
<text x="365.7" y="417.2">2</text>
<text x="505.4" y="417.2">1</text>
</g>
<g font-size="3.5">
<text x="361.3" y="353">DRAWN</text>
<text x="361.3" y="362.5">CHECKED</text>
<text x="431.1" y="368.7">TITLE</text>
<text x="361.3" y="372.1">QA</text>
<text x="361.3" y="381.6">MFG</text>
<text x="361.3" y="391.1">APPROVED</text>
<text x="433.1" y="397.8">SIZE</text>
<text x="443.1" y="397.8">DWG NO</text>
<text x="547.9" y="397.7">REV</text>
<text x="431.1" y="410.2">SCALE</text>
<text x="507.3" y="412.3">SHEET</text>
<text x="523.8" y="412.3">OF</text>
</g>
</svg>
